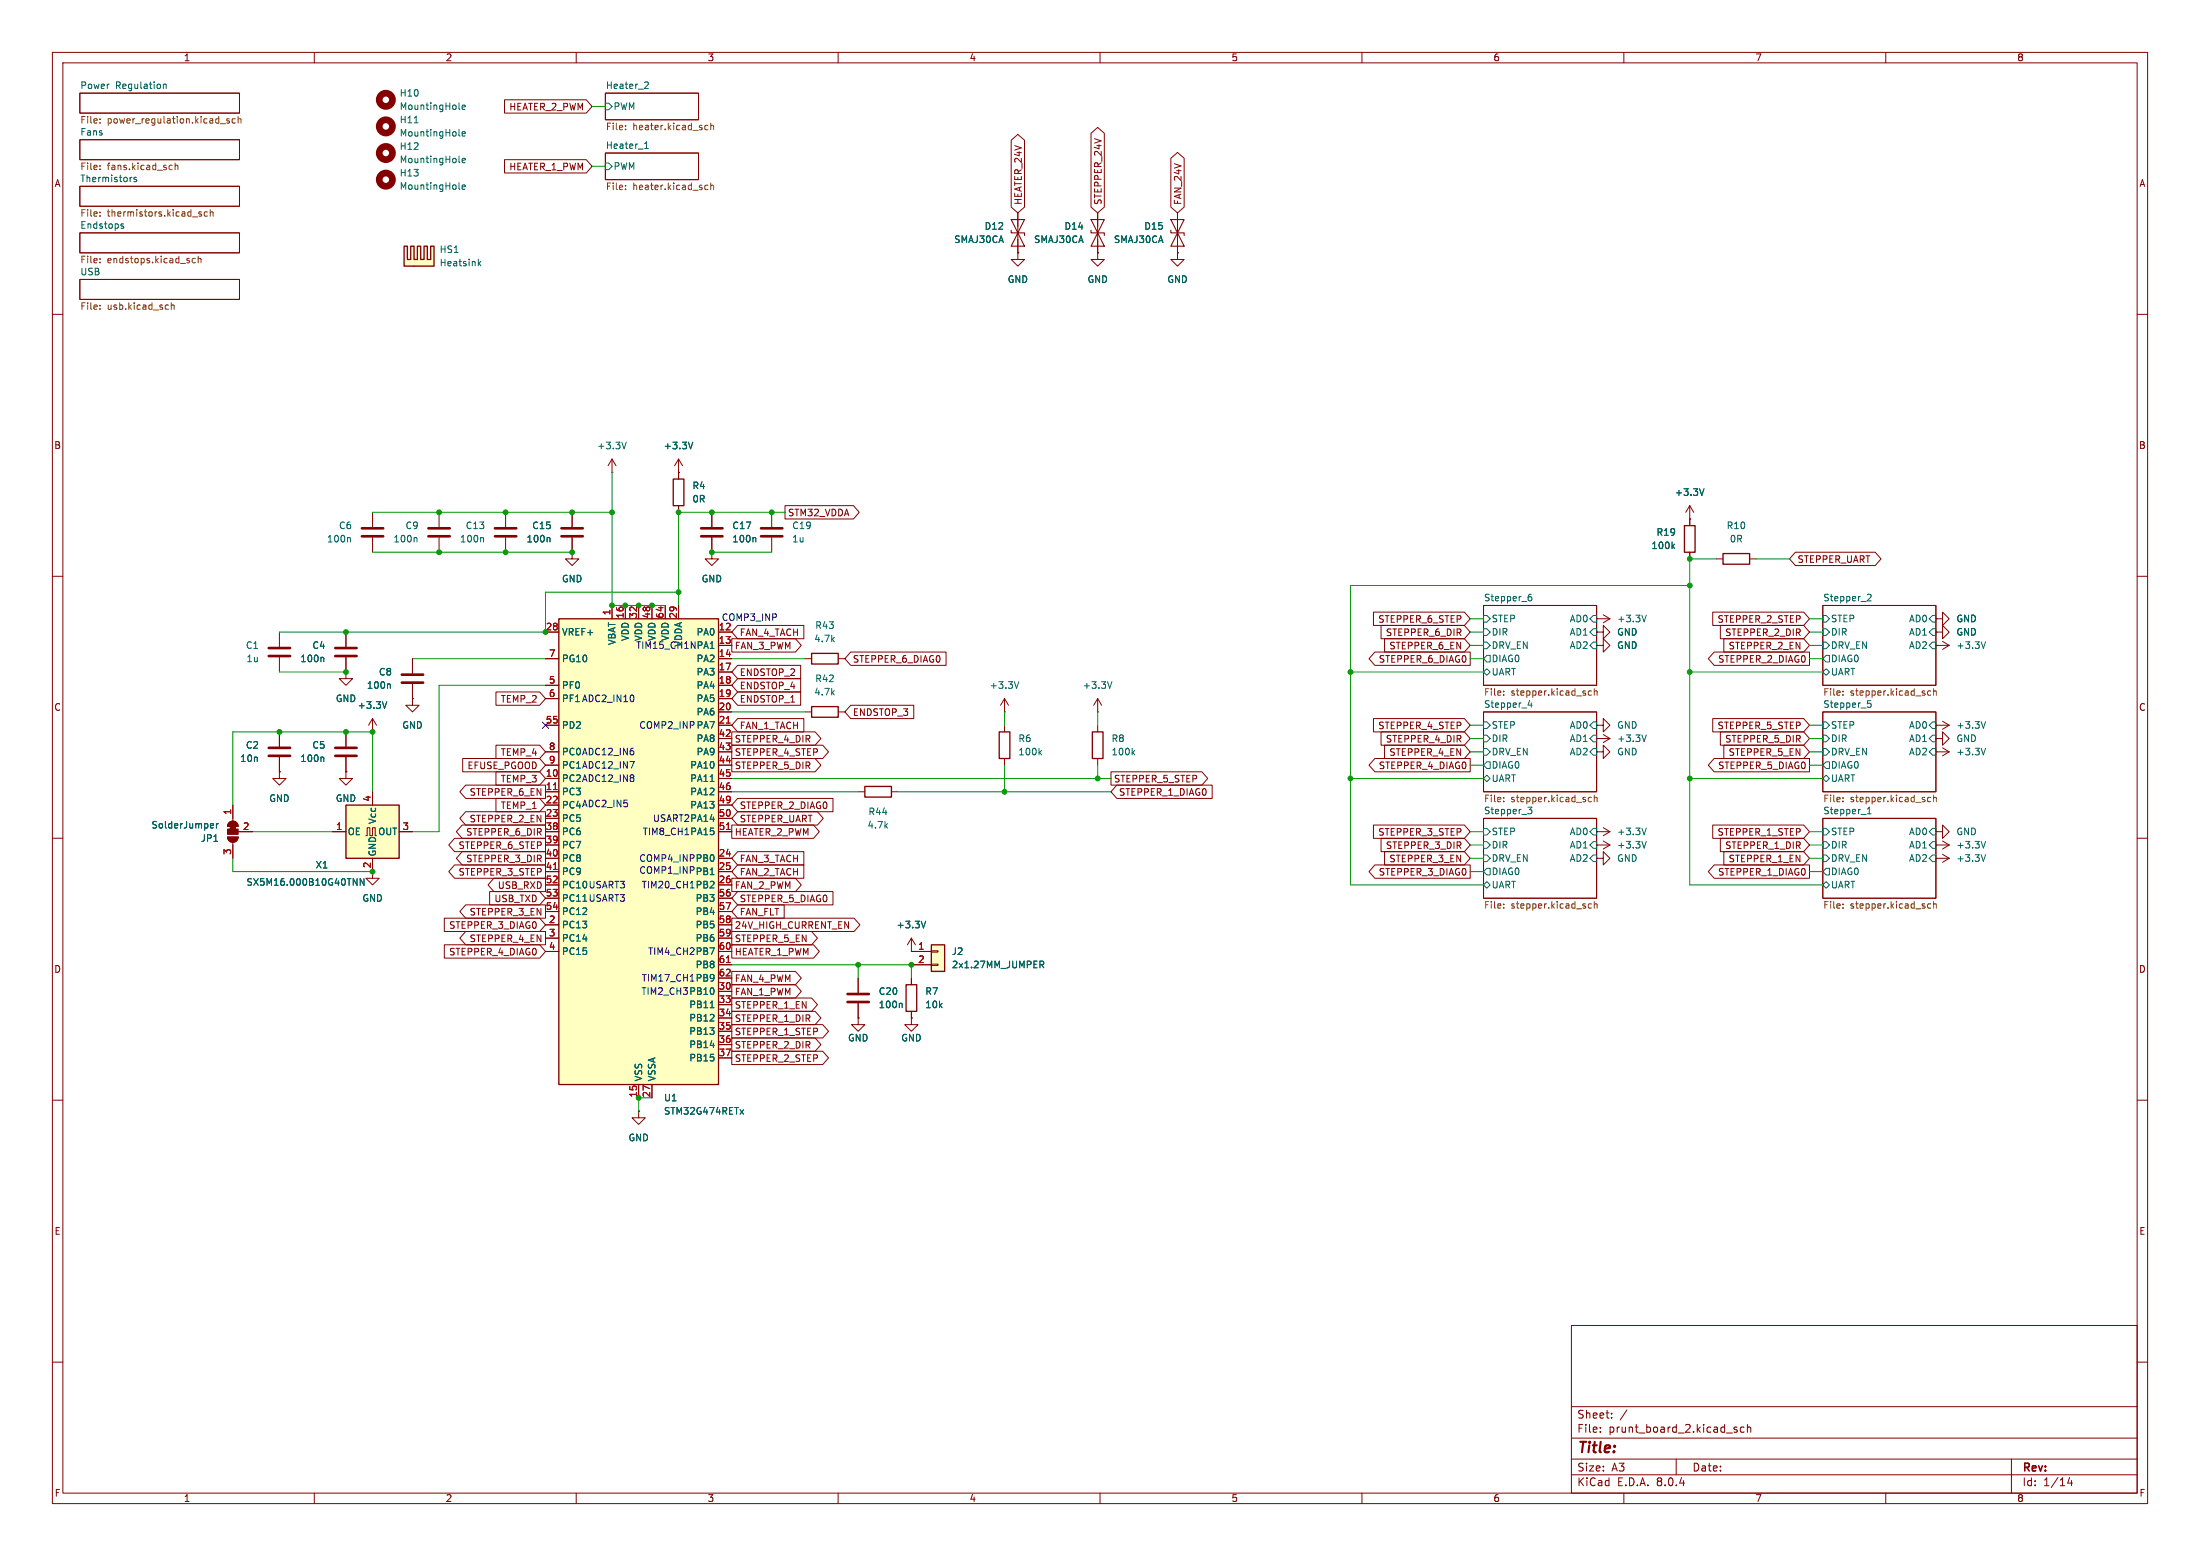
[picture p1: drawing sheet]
<svg xmlns="http://www.w3.org/2000/svg" width="420mm" height="297mm" viewBox="0 0 420 297" stroke-linecap="round" stroke-linejoin="round" font-family="sans-serif">
<g fill="none" stroke="#840000" stroke-width=".19">
<path d="M10 10h400v277h-400zM12 12h396v273h-396zM15.2 17.8h30.5v3.8h-30.5zM60 10v2M110 10v2M115.6 17.8h17.7v5.1h-17.7zM160 10v2M210 10v2M260 10v2M310 10v2M360 10v2M15.2 35.6h30.5v3.8h-30.5z"/>
<path d="M15.2 26.7h30.5v3.8h-30.5zM115.6 29.2h17.7v5.1h-17.7zM10 60h2M15.2 44.5h30.5v3.8h-30.5zM15.2 53.3h30.5v3.9h-30.5zM194.3 48.3v1.2h1.3l-1.3 1.3-1.3-1.3h1.3M194.3 48.3h.1M194.3 40.6v7.7M209.5 48.3v1.2h1.3l-1.3 1.3-1.2-1.3h1.2M209.5 48.3h.1M209.5 40.6v7.7M224.8 48.3v1.2h1.3l-1.3 1.3-1.3-1.3h1.3"/>
<path d="M224.8 48.3h.1M224.8 40.6v7.7M408 60h2M10 110h2M283.2 115.6h21.6v15.2h-21.6zM348 115.6h21.6v15.2h-21.6zM408 110h2M53.3 120.7v2.7M53.3 125.5v2.8M53.3 139.7v2.8M66 128.3v1.2h1.3l-1.3 1.3-1.2-1.3h1.2M66 128.3h.1"/>
<path d="M66 120.7v2.7M66 125.5v2.8M66 139.7v2.8M71.1 139.7h.1M71.1 137.2l-.7 1.2M71.1 137.2v2.5M71.1 137.2l.8 1.2M78.7 133.4v1.2h1.3l-1.3 1.3-1.2-1.3h1.2M78.7 133.4h.1M78.7 125.7v2.8M78.7 130.6v2.8M209.5 135.9h.1"/>
<path d="M209.5 133.4l-.7 1.2M209.5 133.4v2.5M209.5 133.4l.8 1.2M283.2 135.9h21.6v15.2h-21.6zM348 135.9h21.6v15.2h-21.6zM10 160h2M43.4 159.8h2.1a1.02 1.02 0 0 1-1.1 1 1.02 1.02 0 0 1-1-1zM43.7 157a1.02 1.02 0 0 1 1.1-.2 1.02 1.02 0 0 1 .7 .9h-2.1zM44.4 153.7v3M45.5 158.8h2.8M53.3 147.3v1.3h1.3l-1.3 1.3-1.2-1.3h1.2M53.3 147.3h.1"/>
<path d="M53.3 144.5v2.8M66 147.3v1.3h1.3l-1.3 1.3-1.2-1.3h1.2M66 147.3h.1M66 144.5v2.8M163.8 151.1h1.3M170.2 151.1h1.2M283.2 156.2h21.6v15.3h-21.6zM348 156.2h21.6v15.3h-21.6zM408 160h2M44.4 160.8v3M71.1 166.4v1.2h1.3l-1.3 1.3-1.3-1.3h1.3M10 210h2"/>
<path d="M408 210h2M10 260h2M300 253h108v32h-108zM408 260h2M300 278.5h108M300 274.5h108M300 268.5h108M305.5 273.2v.2M305.5 272.5v.1M307.7 270.5v.2M307.7 269.8v.1M310.6 269.1l-1.3 1.9"/>
<path d="M320 278.5v3M331.1 272.8l.5 .2 .1 .2-.3 .2-.4-.1M331.1 272.5h.5M332.9 272.5l-.4-.1-.3 .3 .2 .6h.5M333.6 272.5l.2-.1 .4 .1v.9M333.6 271.9v1.5M384 278.5v6.5M60 285v2M110 285v2M160 285v2M210 285v2M260 285v2"/>
<path d="M300 281.5h108M310 285v2M360 285v2M395.1 282l-.4 1.1h1M395.4 282.6v1"/>
</g>
<g fill="none" stroke="#006464" stroke-width=".19">
<path d="M31.2 16.1v.8M31.2 16.2l.2-.1h.3v.8M115.6 19.7h.6l.6 .6-.6 .7h-.6zM123.2 15.6l.5 .1 .1 .3-.8 .9h.8M25.1 33.8h.1M26 33.9l-.3-.1-.1 .2v.2l.4 .1v.3h-.4M115.6 31.1h.6l.6 .7-.6 .6h-.6zM123 28.3h.8M123 27.4l.4-.3v1.2M23.1 43.1l.5 .1v.2l-.2 .2-.3-.1M23.1 42.8h.5M283.2 117.5h.6l.7 .6-.7 .6h-.6z"/>
<path d="M291.8 114l.4-.1 .2 .3-.1 .4h-.5M292.3 113.4l-.4 .1M304.2 117.5h.6v1.2h-.6l-.7-.6zM348 117.5h.6l.6 .6-.6 .6h-.6zM356.7 113.4l.4 .1 .1 .3-.8 .9h.8M368.9 117.5h.7v1.2h-.7l-.6-.6zM61.6 125.5l.2 .1v.7M73.8 133.9l-.4 1.3M74.3 130.5l.2 .2v.7M212.3 130.1l-.5 1.3M283.2 120h.6l.7 .7-.7 .6h-.6zM283.2 122.6h.6l.7 .6-.7 .6h-.6z"/>
<path d="M283.2 128.3l.6-.7 .7 .7-.7 .6zM283.2 137.8h.6l.7 .6-.7 .7h-.6zM283.8 125.1h.7v1.3h-.7l-.6-.7zM292 133.7l-.3 .9h.8M292.3 134.2v.8M304.2 122.6h.6v1.2h-.6l-.7-.6zM304.2 120h.6v1.3h-.6l-.7-.6zM304.2 137.8h.6v1.3h-.6l-.7-.7zM348 137.8h.6l.6 .6-.6 .7h-.6zM348 120h.6l.6 .7-.6 .6h-.6zM348 122.6h.6l.6 .6-.6 .6h-.6zM348 128.3l.6-.7 .6 .7-.6 .6z"/>
<path d="M348.6 125.1h.6v1.3h-.6l-.6-.7zM356.7 134.2h.3l.2 .3v.4l-.5 .1M368.9 137.8h.7v1.3h-.7l-.6-.7zM368.9 122.6h.7v1.2h-.7l-.6-.6zM368.9 120h.7v1.3h-.7l-.6-.6zM40.3 157.2l.4 .1 .1 .2-.6 .1M40.7 158l-.4 .1M41.3 157.2v.9M41.7 157.2l-.4 .3M61.6 144.5l.2 .2v.7M283.2 140.3h.6l.7 .7-.7 .6h-.6zM283.2 142.9h.6l.7 .6-.7 .6h-.6z"/>
<path d="M283.2 148.6l.6-.6 .7 .6-.7 .6zM283.2 158.1h.6l.7 .7-.7 .6h-.6zM283.8 145.4h.7v1.3h-.7l-.6-.6zM292.4 154.1l-.4 .4 .4 .2v.4l-.2 .2h-.4M304.2 142.9h.6v1.2h-.6l-.7-.6zM304.2 140.3h.6v1.3h-.6l-.7-.6zM304.2 158.1h.6v1.3h-.6l-.7-.6zM348 140.3h.6l.6 .7-.6 .6h-.6zM348 142.9h.6l.6 .6-.6 .6h-.6zM348 148.6l.6-.6 .6 .6-.6 .6zM348 158.1h.6l.6 .7-.6 .6h-.6zM348.6 145.4h.6v1.3h-.6l-.6-.6z"/>
<path d="M356.5 155.3h.7M356.6 154.4h-.1M356.8 154.1v1.2M368.9 142.9h.7v1.2h-.7l-.6-.6zM368.9 140.3h.7v1.3h-.7l-.6-.6zM368.9 158.1h.7v1.3h-.7l-.6-.6zM283.2 160.7h.6l.7 .6-.7 .6h-.6zM283.2 163.2h.6l.7 .6-.7 .7h-.6zM283.2 168.9l.6-.6 .7 .6-.7 .6zM283.8 165.7h.7v1.3h-.7l-.6-.6zM304.2 163.2h.6v1.3h-.6l-.7-.7zM304.2 160.7h.6v1.2h-.6l-.7-.6z"/>
<path d="M348 160.7h.6l.6 .6-.6 .6h-.6zM348 163.2h.6l.6 .6-.6 .7h-.6zM348 168.9l.6-.6 .6 .6-.6 .6zM348.6 165.7h.6v1.3h-.6l-.6-.6zM368.9 163.2h.7v1.3h-.7l-.6-.7zM368.9 160.7h.7v1.2h-.7l-.6-.6z"/>
</g>
<g fill="none" stroke="#725600" stroke-width=".19">
<path d="M19.1 22.7v.1M19.1 23.4v.1M19.1 31.6v.1M19.1 32.3v.1M32.5 31.5l.4 .1M32.9 32.3l-.4 .1M33.4 31.7l.2-.2 .3 .1 .1 .8M33.4 31.1v1.3M42.1 23.6h.9M43.8 22.7l-.3-.1-.2 .2v.2l.5 .1v.3h-.5M44.9 22.7l-.3-.1-.3 .3 .1 .5h.5M45.5 22.8l.1-.2 .3 .1 .1 .8"/>
<path d="M45.5 22.2v1.3M119.4 36.1v.1M119.4 24v.1M119.4 24.6v.2M119.4 35.4v.1M134.7 36.1h.4M134.7 35.4h.4M134.7 24.7h.4M134.7 24h.4M135.7 35.5l.2-.2 .3 .1v.8M135.7 23.5v1.3M135.7 34.9v1.3"/>
<path d="M135.7 24l.2-.1 .3 .1v.8M19.1 41.2v.1M19.1 40.5v.1M19.1 49.4v.1M19.1 50v.2M19.1 58.3v.1M19.1 58.9v.2M32.7 57.8v1.3M32.7 58.3l.2-.1 .3 .1v.8M37.3 49.4l-.4-.1-.2 .3 .1 .5h.5M37.8 49.4l.2-.1 .3 .1 .1 .8M37.8 48.9v1.3"/>
<path d="M38 40.8l.4 .1 .1 .2-.2 .2-.3-.1M38 40.5h.4M39.6 40.5l-.4-.1-.2 .3 .1 .5h.5M40.1 40.6l.2-.2 .3 .1 .1 .8M40.1 40v1.3M287.1 132.6v.1M287.1 131.9v.2M303.8 131.9h-.4l-.2 .2 .1 .6h.5M304.4 132l.1-.1h.3l.1 .8M304.4 131.4v1.3M351.8 131.9v.2M351.8 132.6v.1"/>
<path d="M368.6 131.9h-.4l-.2 .2 .1 .6h.5M369.1 131.4v1.3M369.1 132l.2-.1h.3l.1 .8M287.1 152.3v.1M287.1 152.9v.1M303.8 152.3l-.4-.1-.2 .2 .1 .6h.5M304.4 152.3l.1-.1 .3 .1 .1 .7M304.4 151.8v1.2M351.8 152.9v.1M351.8 152.3v.1M368.6 152.3l-.4-.1-.2 .2 .1 .6h.5M369.1 152.3l.2-.1 .3 .1 .1 .7"/>
<path d="M369.1 151.8v1.2M287.1 172.6v.1M287.1 173.2v.2M303.8 172.6l-.4-.1-.2 .3 .1 .5h.5M304.4 172.1v1.3M304.4 172.6l.1-.1 .3 .1 .1 .8M351.8 172.6v.1M351.8 173.2v.2M368.6 172.6l-.4-.1-.2 .3 .1 .5h.5M369.1 172.1v1.3M369.1 172.6l.2-.1 .3 .1 .1 .8"/>
</g>
<path d="M193 43.9v.6h2.6v.5M193 41.9h2.6l-1.3 2.6zM194.3 44.5l1.3 2.5h-2.6zM208.3 43.9v.6h2.5v.5M208.3 41.9h2.5l-1.3 2.6zM209.5 44.5l1.3 2.5h-2.5zM223.5 43.9v.6h2.6v.5M223.5 41.9h2.6l-1.3 2.6zM224.8 44.5l1.3 2.5h-2.6z" fill="none" stroke="#840000" stroke-width=".2"/>
<path d="M51.3 125.2h4.1M51.3 123.7h4.1M64 125.2h4.1M64 123.7h4.1M76.7 130.3h4.1M76.7 128.8h4.1M51.3 144.3h4.1M51.3 142.7h4.1M64 144.3h4.1M64 142.7h4.1" fill="none" stroke="#840000" stroke-width=".51"/>
<path d="M165.1 150.1h5.1v2h-5.1z" fill="none" stroke="#840000" stroke-width=".25"/>
<g fill="#840000" stroke="#840000" stroke-width=".19">
<path d="M43.9 157.7h1.1v.5h-1.1z"/>
<path d="M43.7 157a1.02 1.02 0 0 1 1.1-.2 1.02 1.02 0 0 1 .7 .9h-2.1z"/>
<path d="M43.4 158.2h2.1v1.1h-2.1z"/>
<path d="M43.4 159.8h2.1a1.02 1.02 0 0 1-1.1 1 1.02 1.02 0 0 1-1-1z"/>
</g>
<path d="M66 153.7h10.2v10.1h-10.2z" fill="#ffffc2"/>
<path d="M321.6 100.3h2v5.1h-2zM328.9 105.7h5.1v2h-5.1zM154.9 124.7h5.1v2h-5.1zM154.9 134.9h5.1v2h-5.1zM66 153.7h10.2v10.1h-10.2zM173 188h2v5h-2z" fill="none" stroke="#840000" stroke-width=".25"/>
<g fill="none" stroke="#840000" stroke-width=".19">
<path d="M322.6 99.1h.1M322.6 96.5v3.8M322.6 96.5l-.8 1.3M322.6 96.5l.7 1.3M322.6 105.4v1.3M327.7 106.7h1.2M334 106.7h1.3M369.6 118.1h1.2v-1.3l1.3 1.3-1.3 1.3v-1.3M369.6 118.1h.1M153.7 125.7h1.2M153.7 135.9h1.2M160 125.7h1.3"/>
<path d="M160 135.9h1.3M369.6 120.7h1.2v-1.3l1.3 1.3-1.3 1.2v-1.2M369.6 120.7h.1M369.6 123.2h.1M369.6 138.4h.1M369.6 123.2h2.5M369.6 138.4h2.5M370.8 122.4l1.3 .8M370.8 137.7l1.3 .7M372.1 123.2l-1.3 .8M372.1 138.4l-1.3 .8M63.5 158.8h2.5"/>
<path d="M69.8 159.5h.3v-1.5h.5v1.5h.5v-1.5h.5v1.5h.3M71.1 151.1v2.6M76.2 158.8h2.5M369.6 158.8h1.2v-1.3l1.3 1.3-1.3 1.2v-1.2M369.6 158.8h.1M369.6 143.5h.1M369.6 141h1.2v-1.3l1.3 1.3-1.3 1.2v-1.2M369.6 141h.1M369.6 143.5h2.5M370.8 142.7l1.3 .8M372.1 143.5l-1.3 .8M71.1 163.8v2.6"/>
<path d="M174 179.1l-.8 1.2M174 179.1v2.5M174 179.1l.8 1.2M369.6 161.3h.1M369.6 163.8h.1M369.6 161.3h2.5M369.6 163.8h2.5M370.8 160.5l1.3 .8M370.8 163.1l1.3 .7M372.1 161.3l-1.3 .8M372.1 163.8l-1.3 .8M174 181.6h.1"/>
<path d="M174 186.7v1.3M174 193v1.3"/>
</g>
<path d="M325.3 93.3l-.4 1.3M319.3 104.2l.4 .5M319.7 103.9l-.5 .5M379.1 122.5l-.5 1.3M379.1 137.7l-.5 1.3M379.1 142.8l-.5 1.3M67.4 167.7l.8 1.3v-1.3M69.5 167.7v1.3l-.7-1.3v1.3M176.7 175.8l-.4 1.3M379.1 160.6l-.5 1.3M379.1 163.1l-.5 1.3" fill="none" stroke="#006464" stroke-width=".19"/>
<path d="M106.7 118.1h30.5v88.9h-30.5z" fill="#ffffc2"/>
<path d="M106.7 118.1h30.5v88.9h-30.5zM190.8 139.7h2v5.1h-2z" fill="none" stroke="#840000" stroke-width=".25"/>
<g fill="none" stroke="#840000" stroke-width=".19">
<path d="M116.8 115.6v2.5M119.4 115.6v2.5M121.9 115.6v2.5M124.5 115.6v2.5M127 115.6v2.5M129.5 115.6v2.5M104.1 120.7h2.6M104.1 125.7h2.6M104.1 130.8h2.6M104.1 133.4h2.6M104.1 138.4h2.6M137.2 120.7h2.5"/>
<path d="M137.2 123.2h2.5M137.2 125.7h2.5M137.2 128.3h2.5M137.2 130.8h2.5M137.2 133.4h2.5M137.2 135.9h2.5M137.2 138.4h2.5M191.8 138.4v1.3M104.1 148.6h2.6M104.1 151.1h2.6M104.1 153.7h2.6M104.1 156.2h2.6"/>
<path d="M104.1 158.8h2.6M104.1 143.5h2.6M104.1 146.1h2.6M137.2 148.6h2.5M137.2 151.1h2.5M137.2 153.7h2.5M137.2 156.2h2.5M137.2 158.8h2.5M137.2 141h2.5M137.2 143.5h2.5M137.2 146.1h2.5M191.8 144.8v1.3"/>
<path d="M104.1 176.5h2.6M104.1 163.8h2.6M104.1 166.4h2.6M104.1 168.9h2.6M104.1 179.1h2.6M104.1 161.3h2.6M104.1 171.5h2.6M104.1 174h2.6M137.2 176.5h2.5M137.2 163.8h2.5M137.2 166.4h2.5M137.2 168.9h2.5"/>
<path d="M137.2 179.1h2.5M137.2 171.5h2.5M137.2 174h2.5M104.1 181.6h2.6M137.2 189.2h2.5M137.2 191.8h2.5M137.2 194.3h2.5M137.2 196.9h2.5M137.2 199.4h2.5M137.2 181.6h2.5M137.2 184.2h2.5M137.2 186.7h2.5"/>
<path d="M163.8 194.3v1.3h1.3l-1.3 1.3-1.2-1.3h1.2M163.8 194.3h.1M163.8 186.7v2.8M163.8 191.5v2.8M174 194.3v1.3h1.3l-1.3 1.3-1.3-1.3h1.3M174 194.3h.1M121.9 212.1v1.3h1.3l-1.3 1.2-1.3-1.2h1.3M121.9 212.1h.1M121.9 207v2.6M124.5 207v2.6M137.2 201.9h2.5"/>
</g>
<path d="M138.7 138h.7M105.7 150.7h.7M138.7 158.3h.7M105.7 166h.7M138.7 183.7h.7" fill="none" stroke="#a90000" stroke-width=".19"/>
<path d="M135.6 149.2h.7M198.5 143.6l.3 .5M198.8 143.2l-.4 .5M135.6 192.3h.7M172 191.5l.2 .2v.6M141.3 211.8l.6 .9M141.9 211.8l-.6 .9" fill="none" stroke="#006464" stroke-width=".19"/>
<path d="M161.8 191.3h4.1M161.8 189.7h4.1" fill="none" stroke="#840000" stroke-width=".51"/>
<path d="M177.8 180.3h2.5v5.1h-2.5z" fill="#ffffc2"/>
<g fill="none" stroke="#840000" stroke-width=".19">
<path d="M71.1 97.8v2.8M83.8 97.8v2.8M96.5 97.8v2.8M109.2 97.8v2.8M116.8 90.2h.1M116.8 87.6l-.7 1.3M116.8 87.6v2.6M116.8 87.6l.8 1.3M129.5 90.2h.1M129.5 87.6v3.8M129.5 96.5v1.3M129.5 87.6l-.7 1.3"/>
<path d="M129.5 87.6l.8 1.3M135.9 97.8v2.8M147.3 97.8v2.8M71.1 102.6v2.8M83.8 102.6v2.8M96.5 102.6v2.8M109.2 105.4v1.3h1.3l-1.3 1.3-1.3-1.3h1.3M109.2 105.4h.1M109.2 102.6v2.8M135.9 105.4v1.3h1.3l-1.3 1.3-1.3-1.3h1.3M135.9 105.4h.1M135.9 102.6v2.8"/>
<path d="M147.3 102.6v2.8M304.8 118.1h.1M304.8 118.1h2.5M306.1 117.3l1.2 .8M307.3 118.1l-1.2 .8M191.8 135.9h.1M191.8 133.4l-.8 1.2M191.8 133.4v2.5M191.8 133.4l.7 1.2M209.5 138.4v1.3M304.8 138.4h1.3v-1.2l1.2 1.2-1.2 1.3v-1.3M304.8 138.4h.1"/>
<path d="M304.8 123.2h1.3v-1.3l1.2 1.3-1.2 1.3v-1.3M304.8 123.2h.1M304.8 120.7h1.3v-1.3l1.2 1.3-1.2 1.2v-1.2M304.8 120.7h.1M209.5 144.8v1.3M304.8 141h.1M304.8 143.5h1.3v-1.3l1.2 1.3-1.2 1.3v-1.3M304.8 143.5h.1M304.8 158.8h.1M304.8 141h2.5M304.8 158.8h2.5M306.1 140.2l1.2 .8"/>
<path d="M306.1 158l1.2 .8M307.3 141l-1.2 .7M307.3 158.8l-1.2 .7M304.8 161.3h.1M304.8 163.8h1.3v-1.2l1.2 1.2-1.2 1.3v-1.3M304.8 163.8h.1M304.8 161.3h2.5M306.1 160.5l1.2 .8M307.3 161.3l-1.2 .8M174 181.6h3.8M174 184.2h3.8M177.8 184h1.3v.3h-1.3z"/>
<path d="M177.8 181.5h1.3v.2h-1.3z"/>
</g>
<path d="M128.5 91.4h2.1v5.1h-2.1zM208.5 139.7h2.1v5.1h-2.1zM177.8 180.3h2.5v5.1h-2.5z" fill="none" stroke="#840000" stroke-width=".25"/>
<g fill="none" stroke="#006464" stroke-width=".19">
<path d="M87.6 30.9l.2 .2M87.6 20.7l.2 .2M87.6 36l.2 .1M88.2 30.6l.6-.1v-.2l-.4-.1-.2 .2 .1 .6h.5M88.2 20.5l.6-.1v-.3h-.4l-.2 .1 .1 .6h.5M88.2 35.7l.6-.1v-.2l-.4-.1-.2 .2 .1 .6h.5M119.6 84.4l-.5 1.3M132.3 84.4l-.5 1.3M66.7 102.6l.2 .2v.6M79.4 102.6l.2 .2v.6M92.1 102.6l.2 .2v.6M104.8 102.6l.2 .2v.6"/>
<path d="M144.1 102.6l.2 .2v.6M314.3 117.4l-.4 1.3M194.5 130.1l-.4 1.3M216.3 143.6l.3 .5M216.6 143.2l-.5 .5M314.3 140.3l-.4 1.2M314.3 158.1l-.4 1.2M314.3 160.6l-.4 1.3M198.5 183.5h.5l.3 .2-.2 .4h-.6M198.8 184.1l.5 .6"/>
</g>
<path d="M69.1 102.4h4.1M69.1 100.8h4.1M81.8 102.4h4.1M81.8 100.8h4.1M94.5 102.4h4.1M94.5 100.8h4.1M107.2 102.4h4.1M107.2 100.8h4.1M133.9 102.4h4M133.9 100.8h4M145.3 102.4h4.1M145.3 100.8h4.1" fill="none" stroke="#840000" stroke-width=".51"/>
<g fill="none" stroke="#840000" stroke-width="1.3">
<circle cx="73.7" cy="19" r="1.27"/>
<circle cx="73.7" cy="34.3" r="1.27"/>
<circle cx="73.7" cy="29.2" r="1.27"/>
</g>
<g fill="#ffffc2">
<path d="M77.1 47h.7v2.5h.6v-2.5h.6v2.5h.7l-.7 1.3h-1.9z"/>
<path d="M79.7 47h.6v2.5h.6v-2.5h.7v2.5h.6v-2.5h.7v3.8h-3.9l.7-1.3z"/>
</g>
<path d="M77.1 47h.7v2.5h.6v-2.5h.6v2.5h.7v-2.5h.6v2.5h.6v-2.5h.7v2.5h.6v-2.5h.7v3.8h-5.8z" fill="none" stroke="#840000" stroke-width=".25"/>
<g fill="none" stroke="#006464" stroke-width=".19">
<path d="M79.1 23.4h.7M87.6 25.8l.2 .2M88.2 25.6l.6-.2v-.2l-.4-.1-.2 .2 .1 .6h.5M91.4 50.3l.4 .4M91.8 49.9l-.5 .5M132.3 84.4l-.5 1.3M325.3 93.3l-.4 1.3M104.8 102.6l.2 .2v.6M144.1 102.6l.2 .2v.6M319.3 104.2l.4 .5M319.7 103.9l-.5 .5M61.6 125.5l.2 .1v.7"/>
<path d="M73.8 133.9l-.4 1.3M74.3 130.5l.2 .2v.7M40.3 157.2l.4 .1 .1 .2-.6 .1M40.7 158l-.4 .1M41.3 157.2v.9M41.7 157.2l-.4 .3M61.6 144.5l.2 .2v.7M135.6 149.2h.7M67.4 167.7l.8 1.3v-1.3M69.5 167.7v1.3l-.7-1.3v1.3M176.7 175.8l-.4 1.3M135.6 192.3h.7"/>
<path d="M172 191.5l.2 .2v.6M198.5 183.5h.5l.3 .2-.2 .4h-.6M198.8 184.1l.5 .6M141.3 211.8l.6 .9M141.9 211.8l-.6 .9"/>
</g>
<circle cx="73.7" cy="24.1" r="1.27" fill="none" stroke="#840000" stroke-width="1.3"/>
<g fill="none" stroke="#840000" stroke-width=".19">
<path d="M96.3 19.1h15.6l1.1 1.2-1.1 1.3h-15.6zM96.3 30.5h15.6l1.1 1.3-1.1 1.2h-15.6zM193 26.8l1.3-1.1 1.3 1.1v12.7l-1.3 1.1-1.3-1.1zM208.3 25.4l1.2-1.1 1.3 1.1v14.1l-1.3 1.1-1.2-1.1zM223.5 30.2l1.3-1.1 1.3 1.1v9.3l-1.3 1.1-1.3-1.1zM194.3 48.3h.1M194.3 40.6v2.6M194.3 45.7v2.6M209.5 48.3h.1M209.5 40.6v2.6M209.5 45.7v2.6M224.8 48.3h.1"/>
<path d="M224.8 40.6v2.6M224.8 45.7v2.6M109.2 97.8v2.8M129.5 90.2h.1M129.5 90.2v1.2M129.5 96.5v1.3M135.9 97.8v2.8M149.9 96.5h13l1.1 1.3-1.1 1.3h-13zM322.6 99.1h.1M322.6 99.1v1.2M109.2 105.4h.1M109.2 102.6v2.8"/>
<path d="M116.8 115.6v2.5M119.4 115.6v2.5M121.9 115.6v2.5M124.5 115.6v2.5M127 115.6v2.5M129.5 115.6v2.5M135.9 105.4h.1M135.9 102.6v2.8M140.8 119.4h12.7v2.5h-12.7l-1.1-1.2zM262.2 116.8h17.4l1.1 1.3-1.1 1.3h-17.4zM263.6 119.4h16l1.1 1.3-1.1 1.2h-16zM322.6 105.4v1.3"/>
<path d="M327 116.8h17.3l1.1 1.3-1.1 1.3h-17.3zM328.4 119.4h15.9l1.1 1.3-1.1 1.2h-15.9zM342.7 105.4h15.3l1.1 1.3-1.1 1.3h-15.3l-1.1-1.3zM369.6 118.1h.1M53.3 139.7v2.8M66 128.3h.1M66 120.7v2.7M66 125.5v2.8M66 139.7v2.8M71.1 139.7h.1M78.7 133.4h.1M78.7 125.7v2.8"/>
<path d="M78.7 130.6v2.8M94.7 132.1h8.3l1.1 1.3-1.1 1.2h-8.3zM104.1 120.7h2.6M104.1 125.7h2.6M104.1 130.8h2.6M104.1 133.4h2.6M104.1 138.4h2.6M137.2 120.7h2.5M137.2 123.2h2.5M137.2 125.7h2.5M137.2 128.3h2.5M137.2 130.8h2.5"/>
<path d="M137.2 133.4h2.5M137.2 135.9h2.5M137.2 138.4h2.5M139.7 121.9h12.2l1.1 1.3-1.1 1.3h-12.2zM139.7 139.7h15.9l1.1 1.3-1.1 1.2h-15.9zM140.8 129.5h12v2.6h-12l-1.1-1.3zM140.8 137.2h12.7v2.5h-12.7l-1.1-1.3zM140.8 132.1h12v2.5h-12l-1.1-1.2zM140.8 127h12v2.5h-12l-1.1-1.2zM162.4 124.5h18.2v2.5h-18.2l-1.1-1.3zM162.4 134.6h12v2.6h-12l-1.1-1.3zM262.2 137.2h17.4l1.1 1.2-1.1 1.3h-17.4z"/>
<path d="M262.5 124.5h18.2v2.5h-18.2l-1.1-1.3zM263.6 139.7h16l1.1 1.3-1.1 1.2h-16zM264.3 121.9h15.3l1.1 1.3-1.1 1.3h-15.3zM304.8 120.7h.1M304.8 123.2h.1M327 137.2h17.3l1.1 1.2-1.1 1.3h-17.3zM327.2 124.5h18.2v2.5h-18.2l-1.1-1.3zM328.4 139.7h15.9l1.1 1.3-1.1 1.2h-15.9zM329.1 121.9h15.2l1.1 1.3-1.1 1.3h-15.2zM369.6 120.7h.1M44.4 153.7v2.5M45.7 158.8h2.6"/>
<path d="M53.3 147.3h.1M53.3 144.5v2.8M63.5 158.8h2.5M66 147.3h.1M66 144.5v2.8M71.1 151.1v2.6M76.2 158.8h2.5M88.2 157.5h15.9v2.5h-15.9l-1.1-1.2zM88.3 144.8h14.7l1.1 1.3-1.1 1.2h-14.7zM88.9 149.9h15.2v2.5h-15.2l-1.1-1.3zM88.9 154.9h15.2v2.6h-15.2l-1.1-1.3zM94.7 142.2h8.3l1.1 1.3-1.1 1.3h-8.3z"/>
<path d="M94.7 147.3h8.3l1.1 1.3-1.1 1.3h-8.3zM94.7 152.4h8.3l1.1 1.3-1.1 1.2h-8.3zM104.1 158.8h2.6M104.1 148.6h2.6M104.1 151.1h2.6M104.1 153.7h2.6M104.1 156.2h2.6M104.1 143.5h2.6M104.1 146.1h2.6M137.2 158.8h2.5M137.2 148.6h2.5M137.2 151.1h2.5"/>
<path d="M137.2 153.7h2.5M137.2 156.2h2.5M137.2 141h2.5M137.2 143.5h2.5M137.2 146.1h2.5M139.7 144.8h15.9l1.1 1.3-1.1 1.2h-15.9zM139.7 142.2h17.4l1.1 1.3-1.1 1.3h-17.4zM139.7 157.5h15.6l1.1 1.3-1.1 1.2h-15.6zM140.8 152.4h18.2v2.5h-18.2l-1.1-1.2zM140.8 154.9h15.3l1.1 1.3-1.1 1.3h-15.3l-1.1-1.3zM212.1 147.3h17.3l1.2 1.3-1.2 1.3h-17.3zM213.2 149.9h18.2v2.5h-18.2l-1.1-1.3z"/>
<path d="M262.2 157.5h17.4l1.1 1.3-1.1 1.2h-17.4zM262.5 144.8h18.2v2.5h-18.2l-1.1-1.2zM264.3 142.2h15.3l1.1 1.3-1.1 1.3h-15.3zM327 157.5h17.3l1.1 1.3-1.1 1.2h-17.3zM327.2 144.8h18.2v2.5h-18.2l-1.1-1.2zM329.1 142.2h15.2l1.1 1.3-1.1 1.3h-15.2zM44.4 161.3v2.5M71.1 163.8v2.6M84.8 175.3h18.2l1.1 1.2-1.1 1.3h-18.2zM86.8 165.1h17.3v2.5h-17.3l-1.1-1.2zM86.8 160h17.3v2.6h-17.3l-1.1-1.3zM88.2 162.6h15.9v2.5h-15.9l-1.1-1.3z"/>
<path d="M88.9 172.7h15.2v2.6h-15.2l-1.1-1.3zM88.9 177.8h15.2v2.5h-15.2l-1.1-1.2zM93.5 170.2h9.5l1.1 1.3-1.1 1.2h-9.5zM94.3 167.6h9.8v2.6h-9.8l-1.1-1.3zM104.1 176.5h2.6M104.1 163.8h2.6M104.1 166.4h2.6M104.1 168.9h2.6M104.1 179.1h2.6M104.1 161.3h2.6M104.1 171.5h2.6M104.1 174h2.6"/>
<path d="M137.2 176.5h2.5M137.2 163.8h2.5M137.2 166.4h2.5M137.2 168.9h2.5M137.2 179.1h2.5M137.2 171.5h2.5M137.2 174h2.5M139.7 167.6h12.2l1.1 1.3-1.1 1.3h-12.2zM139.7 177.8h15.2l1.2 1.3-1.2 1.2h-15.2zM139.7 175.3h23.3l1.2 1.2-1.2 1.3h-23.3zM140.8 165.1h12.7v2.5h-12.7l-1.1-1.2zM140.8 162.6h12.7v2.5h-12.7l-1.1-1.3z"/>
<path d="M140.8 172.7h8.9v2.6h-8.9l-1.1-1.3zM140.8 170.2h18.2v2.5h-18.2l-1.1-1.2zM262.5 165.1h18.2v2.5h-18.2l-1.1-1.2zM263.6 160h16l1.1 1.3-1.1 1.3h-16zM264.3 162.6h15.3l1.1 1.2-1.1 1.3h-15.3zM327.2 165.1h18.2v2.5h-18.2l-1.1-1.2zM328.4 160h15.9l1.1 1.3-1.1 1.3h-15.9zM329.1 162.6h15.2l1.1 1.2-1.1 1.3h-15.2zM84.8 180.3h18.2l1.1 1.3-1.1 1.3h-18.2zM104.1 181.6h2.6M137.2 181.6h2.5M137.2 184.2h2.5"/>
<path d="M137.2 189.2h2.5M137.2 191.8h2.5M137.2 194.3h2.5M137.2 196.9h2.5M137.2 199.4h2.5M137.2 186.7h2.5M139.7 188h12.2l1.1 1.2-1.1 1.3h-12.2zM139.7 198.1h15.9l1.1 1.3-1.1 1.3h-15.9zM139.7 195.6h17.4l1.1 1.3-1.1 1.2h-17.4zM139.7 190.5h15.2l1.2 1.3-1.2 1.2h-15.2zM139.7 193h15.9l1.1 1.3-1.1 1.3h-15.9zM139.7 185.4h12.2l1.1 1.3-1.1 1.3h-12.2z"/>
<path d="M139.7 180.3h15.6l1.1 1.3-1.1 1.3h-15.6zM163.8 194.3h.1M163.8 186.7v2.8M163.8 191.5v2.8M174 181.6h.1M174 194.3h.1M174 181.6h3.8M174 184.2h3.8M174 186.7v1.3M174 193v1.3M121.9 212.1h.1M121.9 207v2.6"/>
<path d="M124.5 207v2.6M137.2 201.9h2.5M139.7 200.7h17.4l1.1 1.2-1.1 1.3h-17.4z"/>
</g>
<path d="M121 132.9v.8M120.2 145.4h.9l-.6 1.2M121 143.4v.6M121 148v.3M121 148.6v.5" fill="none" stroke="#0000c2" stroke-width=".19"/>
<g fill="none" stroke="#009600" stroke-width=".19">
<path d="M113 31.8h2.6M113 20.3h2.6M71.1 97.8h45.7M116.8 90.2v25.4h10.2M149.9 97.8h-20.4v17.8M71.1 105.4h38.1M129.5 113h-25.4v7.7h-50.8M135.9 105.4h11.4M280.7 118.1h2.5M322.6 111.8h-64.8v57.1h25.4M327.7 106.7h-5.1v62.2h25.4M335.3 106.7h6.3"/>
<path d="M345.4 118.1h2.6M53.3 128.3h12.7M78.7 125.7h25.4M104.1 130.8h-20.3v28h-5.1M139.7 125.7h14M139.7 135.9h14M191.8 135.9v2.5M209.5 135.9v2.5M257.8 128.3h25.4M280.7 120.7h2.5M280.7 125.7h2.5M280.7 138.4h2.5"/>
<path d="M280.7 123.2h2.5M322.6 128.3h25.4M345.4 120.7h2.6M345.4 125.7h2.6M345.4 138.4h2.6M345.4 123.2h2.6M48.3 158.8h15.2M71.1 151.1v-11.4h-26.7v14M139.7 148.6h72.4M139.7 151.1h24.1M171.4 151.1h40.7M191.8 146.1v5"/>
<path d="M209.5 146.1v2.5M257.8 148.6h25.4M280.7 158.8h2.5M280.7 141h2.5M280.7 143.5h2.5M280.7 146.1h2.5M322.6 148.6h25.4M345.4 158.8h2.6M345.4 141h2.6M345.4 143.5h2.6M345.4 146.1h2.6M44.4 163.8v2.6h26.7"/>
<path d="M280.7 161.3h2.5M280.7 166.4h2.5M280.7 163.8h2.5M345.4 161.3h2.6M345.4 166.4h2.6M345.4 163.8h2.6M139.7 184.2h34.3v2.5M163.8 184.2v2.5M124.5 209.6h-2.6v2.5"/>
</g>
<path d="M103.5 137.8l1.2 1.2M104.7 137.8l-1.2 1.2" fill="none" stroke="#000084" stroke-width=".19"/>
<path d="M138.7 138h.7M105.7 150.7h.7M138.7 158.3h.7M105.7 166h.7M138.7 183.7h.7" fill="none" stroke="#a90000" stroke-width=".19"/>
<g fill="#009600" stroke="#009600" stroke-width=".19">
<circle cx="129.5" cy="97.8" r=".46"/>
<circle cx="129.5" cy="113" r=".46"/>
<circle cx="116.8" cy="97.8" r=".46"/>
<circle cx="121.9" cy="115.6" r=".46"/>
<circle cx="124.5" cy="115.6" r=".46"/>
<circle cx="96.5" cy="105.4" r=".46"/>
<circle cx="119.4" cy="115.6" r=".46"/>
<circle cx="104.1" cy="120.7" r=".46"/>
<circle cx="83.8" cy="97.8" r=".46"/>
<circle cx="83.8" cy="105.4" r=".46"/>
<circle cx="96.5" cy="97.8" r=".46"/>
<circle cx="109.2" cy="97.8" r=".46"/>
<circle cx="116.8" cy="115.6" r=".46"/>
<circle cx="109.2" cy="105.4" r=".46"/>
<circle cx="71.1" cy="139.7" r=".46"/>
<circle cx="71.1" cy="166.4" r=".46"/>
<circle cx="66" cy="128.3" r=".46"/>
<circle cx="66" cy="120.7" r=".46"/>
<circle cx="66" cy="139.7" r=".46"/>
<circle cx="53.3" cy="139.7" r=".46"/>
<circle cx="135.9" cy="105.4" r=".46"/>
<circle cx="135.9" cy="97.8" r=".46"/>
<circle cx="209.5" cy="148.6" r=".46"/>
<circle cx="174" cy="184.2" r=".46"/>
<circle cx="191.8" cy="151.1" r=".46"/>
<circle cx="147.3" cy="97.8" r=".46"/>
<circle cx="257.8" cy="128.3" r=".46"/>
<circle cx="257.8" cy="148.6" r=".46"/>
<circle cx="121.9" cy="209.6" r=".46"/>
<circle cx="163.8" cy="184.2" r=".46"/>
<circle cx="322.6" cy="111.8" r=".46"/>
<circle cx="322.6" cy="106.7" r=".46"/>
<circle cx="322.6" cy="128.3" r=".46"/>
<circle cx="322.6" cy="148.6" r=".46"/>
</g>
<text font-size="2.8" fill="#840000" x="301" y="277.9">Title:</text>
<g font-size="2.1" fill="#840000">
<text x="301" y="273.7">File:</text>
<text x="301" y="271">Sheet:</text>
<text x="307.1" y="273.7">prunt_board_2.kicad_sch</text>
<text x="301" y="281.1">Size:</text>
<text x="307.6" y="281.1">A3</text>
<text x="323" y="281.1">Date:</text>
<text x="386" y="281.3">Rev:</text>
<text x="301" y="283.9">KiCad</text>
<text x="308.7" y="283.9">E.D.A.</text>
<text x="316.3" y="283.9">8.0.4</text>
<text x="386" y="283.9">Id:</text>
<text x="390.1" y="283.9">1/14</text>
</g>
<g font-size="1.8" fill="#840000">
<text x="35" y="11.9">1</text>
<text x="85" y="11.9">2</text>
<text x="135" y="11.9">3</text>
<text x="185" y="11.9">4</text>
<text x="235" y="11.9">5</text>
<text x="285" y="11.9">6</text>
<text x="335" y="11.9">7</text>
<text x="385" y="11.9">8</text>
<text x="97.1" y="21.3">HEATER_2_PWM</text>
<text x="10.3" y="35.9">A</text>
<text x="97.1" y="32.7">HEATER_1_PWM</text>
<text x="408.3" y="35.9">A</text>
<text x="195.3" y="39.2" transform="rotate(-90 195.3 39.2)">HEATER_24V</text>
<text x="210.5" y="39.2" transform="rotate(-90 210.5 39.2)">STEPPER_24V</text>
<text x="225.7" y="39.2" transform="rotate(-90 225.7 39.2)">FAN_24V</text>
<text x="10.3" y="85.9">B</text>
<text x="408.2" y="85.9">B</text>
<text x="150.3" y="98.7">STM32_VDDA</text>
<text x="343.1" y="107.6">STEPPER_UART</text>
<text x="263" y="119.1">STEPPER_6_STEP</text>
<text x="327.8" y="119.1">STEPPER_2_STEP</text>
<text x="140.2" y="124.1">FAN_3_PWM</text>
<text x="141.1" y="121.6">FAN_4_TACH</text>
<text x="264.5" y="121.6">STEPPER_6_DIR</text>
<text x="265.1" y="124.1">STEPPER_6_EN</text>
<text x="329.2" y="121.6">STEPPER_2_DIR</text>
<text x="329.9" y="124.1">STEPPER_2_EN</text>
<text x="141.1" y="131.8">ENDSTOP_4</text>
<text x="141.1" y="129.2">ENDSTOP_2</text>
<text x="162.7" y="126.7">STEPPER_6_DIAG0</text>
<text x="263.1" y="126.7">STEPPER_6_DIAG0</text>
<text x="327.9" y="126.7">STEPPER_2_DIAG0</text>
<text x="10.3" y="135.9">C</text>
<text x="95.5" y="134.3">TEMP_2</text>
<text x="141.1" y="134.3">ENDSTOP_1</text>
<text x="162.7" y="136.8">ENDSTOP_3</text>
<text x="408.2" y="135.9">C</text>
<text x="140.2" y="141.9">STEPPER_4_DIR</text>
<text x="141.1" y="139.4">FAN_1_TACH</text>
<text x="263" y="139.4">STEPPER_4_STEP</text>
<text x="264.5" y="141.9">STEPPER_4_DIR</text>
<text x="327.8" y="139.4">STEPPER_5_STEP</text>
<text x="329.2" y="141.9">STEPPER_5_DIR</text>
<text x="89.1" y="147">EFUSE_PGOOD</text>
<text x="95.5" y="144.5">TEMP_4</text>
<text x="95.5" y="149.5">TEMP_3</text>
<text x="140.2" y="147">STEPPER_5_DIR</text>
<text x="140.2" y="144.5">STEPPER_4_STEP</text>
<text x="212.6" y="149.5">STEPPER_5_STEP</text>
<text x="263.1" y="147">STEPPER_4_DIAG0</text>
<text x="265.1" y="144.5">STEPPER_4_EN</text>
<text x="327.9" y="147">STEPPER_5_DIAG0</text>
<text x="329.9" y="144.5">STEPPER_5_EN</text>
<text x="89.6" y="152.1">STEPPER_6_EN</text>
<text x="95.5" y="154.6">TEMP_1</text>
<text x="141.1" y="154.6">STEPPER_2_DIAG0</text>
<text x="213.5" y="152.1">STEPPER_1_DIAG0</text>
<text x="88.9" y="159.7">STEPPER_6_DIR</text>
<text x="89.6" y="157.2">STEPPER_2_EN</text>
<text x="140.2" y="159.7">HEATER_2_PWM</text>
<text x="141.1" y="157.2">STEPPER_UART</text>
<text x="263" y="159.7">STEPPER_3_STEP</text>
<text x="327.8" y="159.7">STEPPER_1_STEP</text>
<text x="70.9" y="165.8" transform="rotate(-90 70.9 165.8)">2</text>
<text x="87.4" y="167.3">STEPPER_3_STEP</text>
<text x="87.4" y="162.2">STEPPER_6_STEP</text>
<text x="88.9" y="164.8">STEPPER_3_DIR</text>
<text x="141.1" y="167.3">FAN_2_TACH</text>
<text x="141.1" y="164.8">FAN_3_TACH</text>
<text x="263.1" y="167.3">STEPPER_3_DIAG0</text>
<text x="264.5" y="162.2">STEPPER_3_DIR</text>
<text x="265.1" y="164.8">STEPPER_3_EN</text>
<text x="327.9" y="167.3">STEPPER_1_DIAG0</text>
<text x="329.2" y="162.2">STEPPER_1_DIR</text>
<text x="329.9" y="164.8">STEPPER_1_EN</text>
<text x="94.3" y="172.4">USB_TXD</text>
<text x="94.9" y="169.9">USB_RXD</text>
<text x="140.2" y="169.9">FAN_2_PWM</text>
<text x="141.1" y="172.4">STEPPER_5_DIAG0</text>
<text x="85.6" y="177.5">STEPPER_3_DIAG0</text>
<text x="89.6" y="174.9">STEPPER_3_EN</text>
<text x="140.2" y="177.5">24V_HIGH_CURRENT_EN</text>
<text x="141.1" y="174.9">FAN_FLT</text>
<text x="10.3" y="185.9">D</text>
<text x="85.6" y="182.6">STEPPER_4_DIAG0</text>
<text x="89.6" y="180">STEPPER_4_EN</text>
<text x="140.2" y="180">STEPPER_5_EN</text>
<text x="140.2" y="182.6">HEATER_1_PWM</text>
<text x="408.2" y="185.9">D</text>
<text x="140.2" y="190.2">FAN_1_PWM</text>
<text x="140.2" y="187.6">FAN_4_PWM</text>
<text x="140.2" y="197.8">STEPPER_1_STEP</text>
<text x="140.2" y="192.7">STEPPER_1_EN</text>
<text x="140.2" y="195.3">STEPPER_1_DIR</text>
<text x="140.2" y="202.9">STEPPER_2_STEP</text>
<text x="140.2" y="200.3">STEPPER_2_DIR</text>
<text x="10.3" y="235.9">E</text>
<text x="408.3" y="235.9">E</text>
<text x="10.3" y="285.9">F</text>
<text x="35" y="286.9">1</text>
<text x="85" y="286.9">2</text>
<text x="135" y="286.9">3</text>
<text x="185" y="286.9">4</text>
<text x="235" y="286.9">5</text>
<text x="285" y="286.9">6</text>
<text x="335" y="286.9">7</text>
<text x="385" y="286.9">8</text>
<text x="408.3" y="285.9">F</text>
</g>
<g font-size="1.8" fill="#006464">
<text x="15.2" y="17.1">Power</text>
<text x="22" y="17.1">Regulation</text>
<text x="115.6" y="17.1">Heater_2</text>
<text x="15.2" y="23.9">File:</text>
<text x="76.2" y="18.6">H10</text>
<text x="76.2" y="23.7">H11</text>
<text x="76.2" y="21.2">MountingHole</text>
<text x="117" y="21.2">PWM</text>
<text x="15.2" y="26">Fans</text>
<text x="76.2" y="28.8">H12</text>
<text x="76.2" y="26.3">MountingHole</text>
<text x="115.6" y="28.5">Heater_1</text>
<text x="15.2" y="34.8">Thermistors</text>
<text x="76.2" y="33.9">H13</text>
<text x="76.2" y="31.3">MountingHole</text>
<text x="117" y="32.6">PWM</text>
<text x="15.2" y="41.7">File:</text>
<text x="76.2" y="36.4">MountingHole</text>
<text x="15.2" y="43.7">Endstops</text>
<text x="182.1" y="46.6">SMAJ30CA</text>
<text x="187.9" y="44">D12</text>
<text x="197.3" y="46.6">SMAJ30CA</text>
<text x="203.1" y="44">D14</text>
<text x="212.5" y="46.6">SMAJ30CA</text>
<text x="218.3" y="44">D15</text>
<text x="15.2" y="50.6">File:</text>
<text x="15.2" y="52.6">USB</text>
<text x="83.8" y="48.5">HS1</text>
<text x="83.8" y="51">Heatsink</text>
<text x="192.3" y="54.2">GND</text>
<text x="207.5" y="54.2">GND</text>
<text x="222.8" y="54.2">GND</text>
<text x="113.9" y="86">+3.3V</text>
<text x="126.6" y="86">+3.3V</text>
<text x="132.1" y="93.6">R4</text>
<text x="319.6" y="94.8">+3.3V</text>
<text x="64.6" y="101.2">C6</text>
<text x="77.3" y="101.2">C9</text>
<text x="88.8" y="101.2">C13</text>
<text x="101.5" y="101.2">C15</text>
<text x="132.1" y="96.1">0R</text>
<text x="139.7" y="101.2">C17</text>
<text x="151.1" y="101.2">C19</text>
<text x="329.5" y="101.2">R10</text>
<text x="62.3" y="103.7">100n</text>
<text x="75" y="103.7">100n</text>
<text x="87.7" y="103.7">100n</text>
<text x="100.4" y="103.7">100n</text>
<text x="139.7" y="103.7">100n</text>
<text x="151.1" y="103.7">1u</text>
<text x="315.2" y="105">100k</text>
<text x="316.1" y="102.5">R19</text>
<text x="330.1" y="103.7">0R</text>
<text x="107.2" y="111.4">GND</text>
<text x="133.9" y="111.4">GND</text>
<text x="283.2" y="114.9">Stepper_6</text>
<text x="284.7" y="119">STEP</text>
<text x="299.6" y="119">AD0</text>
<text x="308.6" y="119">+3.3V</text>
<text x="348" y="114.9">Stepper_2</text>
<text x="349.4" y="119">STEP</text>
<text x="364.3" y="119">AD0</text>
<text x="373.4" y="119">GND</text>
<text x="46.8" y="124.1">C1</text>
<text x="59.5" y="124.1">C4</text>
<text x="107.2" y="121.5">VREF+</text>
<text x="117.7" y="123.2" transform="rotate(-90 117.7 123.2)">VBAT</text>
<text x="120.2" y="122.4" transform="rotate(-90 120.2 122.4)">VDD</text>
<text x="122.8" y="122.4" transform="rotate(-90 122.8 122.4)">VDD</text>
<text x="125.3" y="122.4" transform="rotate(-90 125.3 122.4)">VDD</text>
<text x="127.9" y="122.4" transform="rotate(-90 127.9 122.4)">VDD</text>
<text x="130.4" y="123.5" transform="rotate(-90 130.4 123.5)">VDDA</text>
<text x="132.9" y="121.5">PA0</text>
<text x="132.9" y="124.1">PA1</text>
<text x="155.4" y="122.8">4.7k</text>
<text x="155.5" y="120.2">R43</text>
<text x="284.7" y="121.5">DIR</text>
<text x="284.7" y="124.1">DRV_EN</text>
<text x="299.6" y="124.1">AD2</text>
<text x="299.6" y="121.5">AD1</text>
<text x="308.6" y="124.1">GND</text>
<text x="308.6" y="121.5">GND</text>
<text x="349.4" y="121.5">DIR</text>
<text x="349.4" y="124.1">DRV_EN</text>
<text x="364.3" y="124.1">AD2</text>
<text x="364.3" y="121.5">AD1</text>
<text x="373.4" y="121.5">GND</text>
<text x="373.4" y="124.1">+3.3V</text>
<text x="47" y="126.6">1u</text>
<text x="57.2" y="126.6">100n</text>
<text x="69.9" y="131.7">100n</text>
<text x="72.2" y="129.1">C8</text>
<text x="107.2" y="131.7">PF0</text>
<text x="107.2" y="126.6">PG10</text>
<text x="132.9" y="126.6">PA2</text>
<text x="132.9" y="129.1">PA3</text>
<text x="132.9" y="131.7">PA4</text>
<text x="155.5" y="130.4">R42</text>
<text x="188.8" y="131.7">+3.3V</text>
<text x="206.6" y="131.7">+3.3V</text>
<text x="284.7" y="126.6">DIAG0</text>
<text x="284.7" y="129.1">UART</text>
<text x="349.4" y="126.6">DIAG0</text>
<text x="349.4" y="129.1">UART</text>
<text x="64" y="134.2">GND</text>
<text x="68.2" y="135.5">+3.3V</text>
<text x="107.2" y="134.2">PF1</text>
<text x="132.9" y="134.2">PA5</text>
<text x="132.9" y="136.8">PA6</text>
<text x="155.4" y="132.9">4.7k</text>
<text x="283.2" y="133.1">File:</text>
<text x="283.2" y="135.2">Stepper_4</text>
<text x="348" y="135.2">Stepper_5</text>
<text x="46.8" y="143.1">C2</text>
<text x="59.5" y="143.1">C5</text>
<text x="76.7" y="139.3">GND</text>
<text x="107.2" y="139.3">PD2</text>
<text x="132.9" y="141.8">PA8</text>
<text x="132.9" y="139.3">PA7</text>
<text x="194.3" y="141.8">R6</text>
<text x="212.1" y="141.8">R8</text>
<text x="284.7" y="139.3">STEP</text>
<text x="284.7" y="141.8">DIR</text>
<text x="299.6" y="139.3">AD0</text>
<text x="299.6" y="141.8">AD1</text>
<text x="308.6" y="139.3">GND</text>
<text x="308.6" y="141.8">+3.3V</text>
<text x="349.4" y="139.3">STEP</text>
<text x="349.4" y="141.8">DIR</text>
<text x="364.3" y="139.3">AD0</text>
<text x="364.3" y="141.8">AD1</text>
<text x="373.4" y="141.8">GND</text>
<text x="373.4" y="139.3">+3.3V</text>
<text x="45.7" y="145.6">10n</text>
<text x="57.2" y="145.6">100n</text>
<text x="107.2" y="149.5">PC2</text>
<text x="107.2" y="144.4">PC0</text>
<text x="107.2" y="146.9">PC1</text>
<text x="131.7" y="146.9">PA10</text>
<text x="131.7" y="149.5">PA11</text>
<text x="132.9" y="144.4">PA9</text>
<text x="194.3" y="144.4">100k</text>
<text x="212.1" y="144.4">100k</text>
<text x="284.7" y="146.9">DIAG0</text>
<text x="284.7" y="144.4">DRV_EN</text>
<text x="284.7" y="149.5">UART</text>
<text x="299.6" y="144.4">AD2</text>
<text x="308.6" y="144.4">GND</text>
<text x="349.4" y="146.9">DIAG0</text>
<text x="349.4" y="144.4">DRV_EN</text>
<text x="349.4" y="149.5">UART</text>
<text x="364.3" y="144.4">AD2</text>
<text x="373.4" y="144.4">+3.3V</text>
<text x="51.3" y="153.3">GND</text>
<text x="64" y="153.3">GND</text>
<text x="107.2" y="152">PC3</text>
<text x="107.2" y="154.5">PC4</text>
<text x="131.7" y="152">PA12</text>
<text x="131.7" y="154.5">PA13</text>
<text x="165.7" y="155.8">R44</text>
<text x="283.2" y="153.4">File:</text>
<text x="283.2" y="155.5">Stepper_3</text>
<text x="288.4" y="153.4">stepper.kicad_sch</text>
<text x="348" y="153.4">File:</text>
<text x="348" y="155.5">Stepper_1</text>
<text x="353.2" y="153.4">stepper.kicad_sch</text>
<text x="28.8" y="158.3">SolderJumper</text>
<text x="38.3" y="160.9">JP1</text>
<text x="66.3" y="159.6">OE</text>
<text x="72" y="157.4" transform="rotate(-90 72 157.4)">Vcc</text>
<text x="72.1" y="159.6">OUT</text>
<text x="107.2" y="157.1">PC5</text>
<text x="107.2" y="159.6">PC6</text>
<text x="131.7" y="157.1">PA14</text>
<text x="131.7" y="159.6">PA15</text>
<text x="165.5" y="158.3">4.7k</text>
<text x="284.7" y="159.6">STEP</text>
<text x="299.6" y="159.6">AD0</text>
<text x="308.6" y="159.6">+3.3V</text>
<text x="349.4" y="159.6">STEP</text>
<text x="364.3" y="159.6">AD0</text>
<text x="373.4" y="159.6">GND</text>
<text x="60.2" y="166">X1</text>
<text x="72" y="163.6" transform="rotate(-90 72 163.6)">GND</text>
<text x="107.2" y="162.2">PC7</text>
<text x="107.2" y="164.7">PC8</text>
<text x="107.2" y="167.2">PC9</text>
<text x="132.7" y="164.7">PB0</text>
<text x="132.7" y="167.2">PB1</text>
<text x="284.7" y="167.2">DIAG0</text>
<text x="284.7" y="162.2">DIR</text>
<text x="284.7" y="164.7">DRV_EN</text>
<text x="299.6" y="164.7">AD2</text>
<text x="299.6" y="162.2">AD1</text>
<text x="308.6" y="162.2">+3.3V</text>
<text x="308.6" y="164.7">GND</text>
<text x="349.4" y="167.2">DIAG0</text>
<text x="349.4" y="162.2">DIR</text>
<text x="349.4" y="164.7">DRV_EN</text>
<text x="364.3" y="164.7">AD2</text>
<text x="364.3" y="162.2">AD1</text>
<text x="373.4" y="162.2">+3.3V</text>
<text x="373.4" y="164.7">+3.3V</text>
<text x="46.9" y="169.3">SX5M16.000B10G40TNN</text>
<text x="69.1" y="172.3">GND</text>
<text x="107.2" y="172.3">PC11 USART3</text>
<text x="107.2" y="169.8">PC10</text>
<text x="107.2" y="172.3">PC11</text>
<text x="132.7" y="172.3">PB3</text>
<text x="132.7" y="169.8">PB2</text>
<text x="284.7" y="169.8">UART</text>
<text x="349.4" y="169.8">UART</text>
<text x="107.2" y="177.4">PC13</text>
<text x="107.2" y="179.9">PC14</text>
<text x="107.2" y="174.9">PC12</text>
<text x="132.7" y="174.9">PB4</text>
<text x="132.7" y="177.4">PB5</text>
<text x="132.7" y="179.9">PB6</text>
<text x="171" y="177.4">+3.3V</text>
<text x="107.2" y="182.5">PC15</text>
<text x="132.7" y="185">PB8</text>
<text x="132.7" y="182.5">PB7</text>
<text x="181.6" y="182.5">J2</text>
<text x="181.6" y="185">2x1.27MM_JUMPER</text>
<text x="131.5" y="190.1">PB10</text>
<text x="132.7" y="187.6">PB9</text>
<text x="167.6" y="190.1">C20</text>
<text x="176.5" y="190.1">R7</text>
<text x="131.5" y="192.6">PB11</text>
<text x="131.5" y="195.2">PB12</text>
<text x="131.5" y="197.7">PB13</text>
<text x="167.6" y="192.6">100n</text>
<text x="176.5" y="192.6">10k</text>
<text x="131.5" y="200.3">PB14</text>
<text x="131.5" y="202.8">PB15</text>
<text x="161.8" y="199">GND</text>
<text x="172" y="199">GND</text>
<text x="122.8" y="206.5" transform="rotate(-90 122.8 206.5)">VSS</text>
<text x="125.3" y="206.5" transform="rotate(-90 125.3 206.5)">VSSA</text>
<text x="126.7" y="210.4">U1</text>
<text x="126.7" y="213">STM32G474RETx</text>
<text x="119.9" y="218">GND</text>
</g>
<g font-size="1.8" fill="#725600">
<text x="20.5" y="23.9">power_regulation.kicad_sch</text>
<text x="115.6" y="25.2">File:</text>
<text x="120.8" y="25.2">heater.kicad_sch</text>
<text x="15.2" y="32.8">File:</text>
<text x="20.5" y="32.8">fans.kicad_sch</text>
<text x="20.5" y="41.7">thermistors.kicad_sch</text>
<text x="115.6" y="36.6">File:</text>
<text x="120.8" y="36.6">heater.kicad_sch</text>
<text x="20.5" y="50.6">endstops.kicad_sch</text>
<text x="15.2" y="59.5">File:</text>
<text x="20.5" y="59.5">usb.kicad_sch</text>
<text x="288.4" y="133.1">stepper.kicad_sch</text>
<text x="348" y="133.1">File:</text>
<text x="353.2" y="133.1">stepper.kicad_sch</text>
<text x="283.2" y="173.8">File:</text>
<text x="288.4" y="173.8">stepper.kicad_sch</text>
<text x="348" y="173.8">File:</text>
<text x="353.2" y="173.8">stepper.kicad_sch</text>
</g>
<g font-size="1.8" fill="#a90000">
<text x="116.6" y="117.5" transform="rotate(-90 116.6 117.5)">1</text>
<text x="119.1" y="118.2" transform="rotate(-90 119.1 118.2)">16</text>
<text x="121.7" y="118.2" transform="rotate(-90 121.7 118.2)">32</text>
<text x="124.2" y="118.2" transform="rotate(-90 124.2 118.2)">48</text>
<text x="126.7" y="118.2" transform="rotate(-90 126.7 118.2)">64</text>
<text x="129.3" y="118.2" transform="rotate(-90 129.3 118.2)">29</text>
<text x="104.1" y="120.4">28</text>
<text x="104.7" y="125.5">7</text>
<text x="137.1" y="120.4">12</text>
<text x="137.1" y="122.9">13</text>
<text x="137.1" y="125.5">14</text>
<text x="104.7" y="130.6">5</text>
<text x="137.1" y="128">17</text>
<text x="137.1" y="130.6">18</text>
<text x="104.7" y="133.1">6</text>
<text x="137.1" y="133.1">19</text>
<text x="137.1" y="135.6">20</text>
<text x="104.1" y="138.2">55</text>
<text x="104.7" y="143.3">8</text>
<text x="137.1" y="138.2">21</text>
<text x="137.1" y="140.7">42</text>
<text x="137.1" y="143.3">43</text>
<text x="104.1" y="148.3">10</text>
<text x="104.7" y="145.8">9</text>
<text x="137.1" y="145.8">44</text>
<text x="137.1" y="148.3">45</text>
<text x="44.2" y="155.6" transform="rotate(-90 44.2 155.6)">1</text>
<text x="70.9" y="153.1" transform="rotate(-90 70.9 153.1)">4</text>
<text x="104.1" y="150.9">11</text>
<text x="104.1" y="153.4">22</text>
<text x="104.1" y="156">23</text>
<text x="137.1" y="150.9">46</text>
<text x="137.1" y="153.4">49</text>
<text x="137.1" y="156">50</text>
<text x="46.3" y="158.5">2</text>
<text x="64.1" y="158.5">1</text>
<text x="76.8" y="158.5">3</text>
<text x="104.1" y="158.5">38</text>
<text x="104.1" y="161">39</text>
<text x="137.1" y="158.5">51</text>
<text x="44.2" y="163.3" transform="rotate(-90 44.2 163.3)">3</text>
<text x="104.1" y="163.6">40</text>
<text x="104.1" y="166.1">41</text>
<text x="137.1" y="163.6">24</text>
<text x="137.1" y="166.1">25</text>
<text x="104.1" y="168.7">52</text>
<text x="104.1" y="171.2">53</text>
<text x="104.1" y="173.7">54</text>
<text x="137.1" y="168.7">26</text>
<text x="137.1" y="171.2">56</text>
<text x="137.1" y="173.7">57</text>
<text x="104.7" y="176.3">2</text>
<text x="104.7" y="178.8">3</text>
<text x="137.1" y="176.3">58</text>
<text x="137.1" y="178.8">59</text>
<text x="104.7" y="181.4">4</text>
<text x="137.1" y="181.4">60</text>
<text x="137.1" y="183.9">61</text>
<text x="175.2" y="181.4">1</text>
<text x="175.2" y="183.9">2</text>
<text x="137.1" y="189">30</text>
<text x="137.1" y="191.5">33</text>
<text x="137.1" y="186.4">62</text>
<text x="137.1" y="194.1">34</text>
<text x="137.1" y="196.6">35</text>
<text x="137.1" y="199.1">36</text>
<text x="137.1" y="201.7">37</text>
<text x="121.7" y="209.6" transform="rotate(-90 121.7 209.6)">15</text>
<text x="124.2" y="209.6" transform="rotate(-90 124.2 209.6)">27</text>
</g>
<g font-size="1.8" fill="#0000c2">
<text x="137.7" y="118.7">COMP3_INP</text>
<text x="121.3" y="124.1">TIM15_CH1N PA1</text>
<text x="107.2" y="134.2">PF1 ADC2_IN10</text>
<text x="121.9" y="139.3">COMP2_INP PA7</text>
<text x="107.2" y="149.5">PC2 ADC12_IN8</text>
<text x="107.2" y="144.4">PC0 ADC12_IN6</text>
<text x="107.2" y="146.9">PC1 ADC12_IN7</text>
<text x="107.2" y="154.5">PC4 ADC2_IN5</text>
<text x="122.6" y="159.6">TIM8_CH1 PA15</text>
<text x="124.5" y="157.1">USART2PA14</text>
<text x="121.9" y="164.7">COMP4_INP PB0</text>
<text x="121.9" y="167">COMP1_INP PB1</text>
<text x="107.2" y="169.8">PC10 USART3</text>
<text x="122.4" y="169.8">TIM20_CH1 PB2</text>
<text x="123.6" y="182.5">TIM4_CH2 PB7</text>
<text x="122.4" y="190.1">TIM2_CH3 PB10</text>
<text x="122.4" y="187.6">TIM17_CH1 PB9</text>
</g>
</svg>
